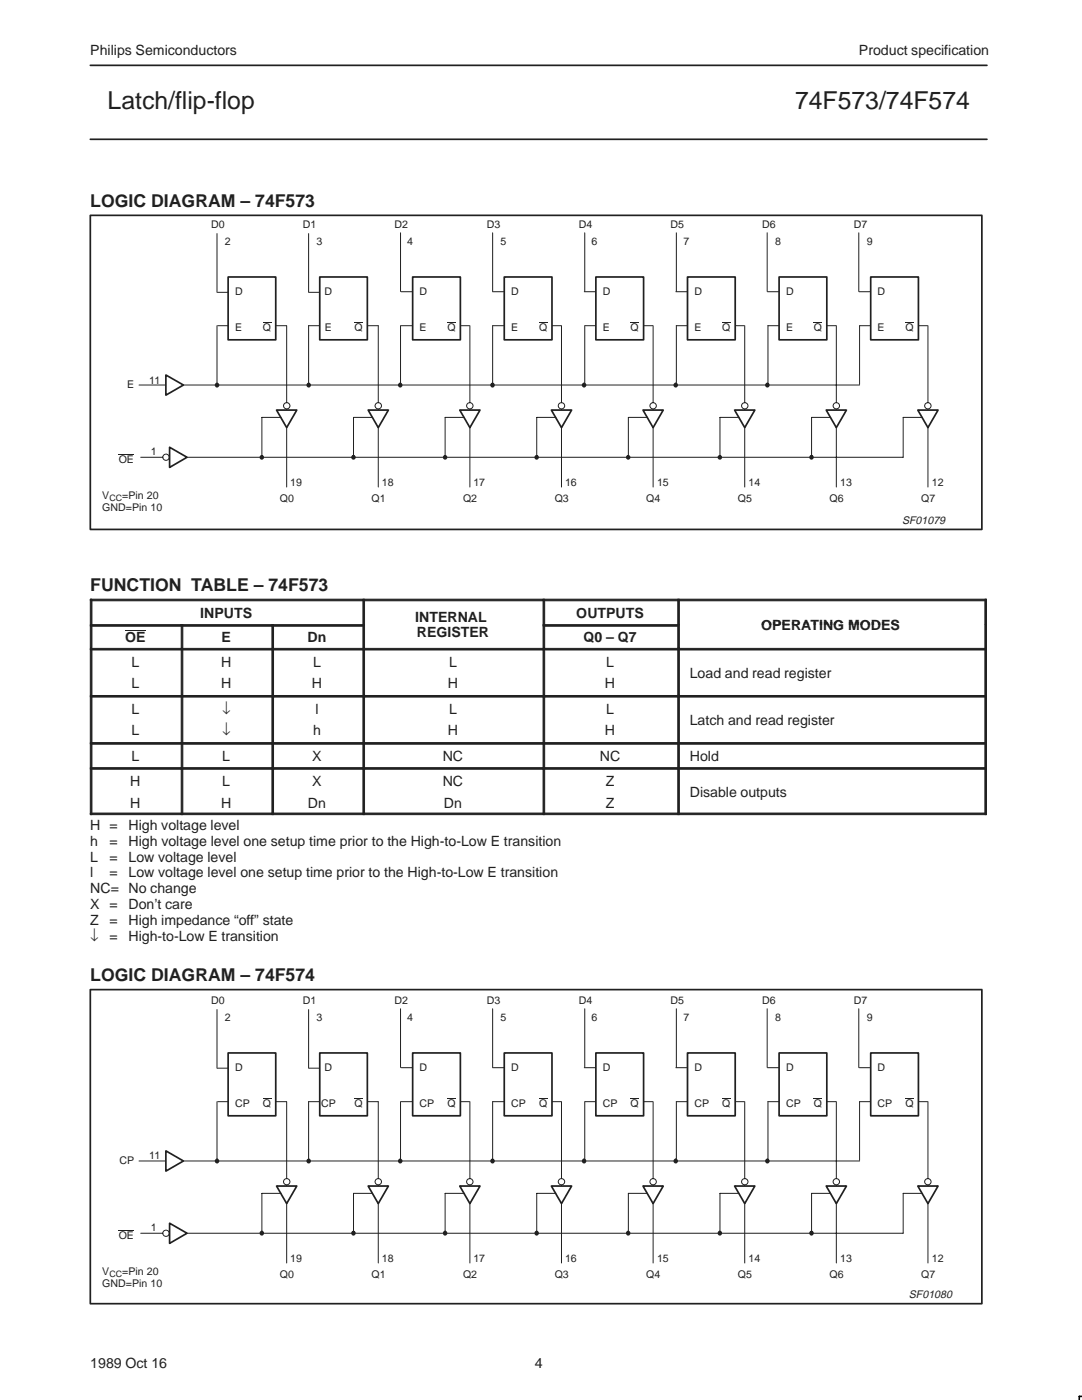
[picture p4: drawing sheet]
<svg xmlns="http://www.w3.org/2000/svg" width="216mm" height="279mm" viewBox="0 0 216 279" stroke-linecap="round" stroke-linejoin="round" font-family="sans-serif">
<path d="M18 13h178.9M18 27.8h178.9M18 43h177.9v62.7h-177.9z" fill="none" stroke="#231f20" stroke-width=".34"/>
<g fill="none" stroke="#231f20" stroke-width=".2">
<path d="M171.4 46.5v11.7M43.4 65h3.9M53.5 65h3.7M61.6 65h3.8M71.8 65h3.7M80 65h3.8M89.8 65h3.9M98.3 65h3.8M108.1 65h3.8M116.7 65h3.9M126.4 65h3.8M134.9 65h3.9"/>
<path d="M144.7 65h3.8M153.2 65h3.9M162.9 65h3.9M171.5 65h3.9M181.2 65h3.9M185.2 65v32.2"/>
</g>
<path d="M183.1 81.8h4.1l-2 3.5z" fill="#fff"/>
<path d="M183.1 81.8h4.1l-2 3.5z" fill="none" stroke="#231f20" stroke-width=".34"/>
<circle cx="185.2" cy="81" r=".63" fill="#fff"/>
<g fill="none" stroke="#231f20" stroke-width=".2">
<path d="M153.1 46.5v11.7M27.7 76.8h143.8M166.9 65v32.2M28.1 91.3h152.1M184 83.3h-3.8v8"/>
<circle cx="185.2" cy="81" r=".63"/>
</g>
<path d="M164.9 81.8h4l-2 3.5z" fill="#fff"/>
<path d="M164.9 81.8h4l-2 3.5z" fill="none" stroke="#231f20" stroke-width=".34"/>
<circle cx="166.9" cy="81" r=".63" fill="#fff"/>
<g fill="none" stroke="#231f20" stroke-width=".2">
<path d="M135 46.5v11.7M148.6 65v32.2M165.8 83.3h-3.9v8"/>
<circle cx="166.9" cy="81" r=".63"/>
</g>
<g fill="#231f20" stroke="#231f20" stroke-width=".34">
<circle cx="161.9" cy="91.3" r=".29"/>
<circle cx="153.1" cy="76.8" r=".29"/>
</g>
<path d="M146.6 81.8h4l-2 3.5z" fill="#fff"/>
<path d="M146.6 81.8h4l-2 3.5z" fill="none" stroke="#231f20" stroke-width=".34"/>
<circle cx="148.6" cy="81" r=".63" fill="#fff"/>
<g fill="none" stroke="#231f20" stroke-width=".2">
<path d="M116.7 46.5v11.7M130.3 65v32.2M147.5 83.3h-3.8v8"/>
<circle cx="148.6" cy="81" r=".63"/>
</g>
<g fill="#231f20" stroke="#231f20" stroke-width=".34">
<circle cx="143.6" cy="91.3" r=".29"/>
<circle cx="134.8" cy="76.8" r=".29"/>
</g>
<path d="M128.3 81.8h4l-2 3.5z" fill="#fff"/>
<path d="M128.3 81.8h4l-2 3.5z" fill="none" stroke="#231f20" stroke-width=".34"/>
<circle cx="130.3" cy="81" r=".63" fill="#fff"/>
<g fill="none" stroke="#231f20" stroke-width=".2">
<path d="M98.3 46.5v11.7M112 65v32.2M129.2 83.3h-3.8v8"/>
<circle cx="130.3" cy="81" r=".63"/>
</g>
<g fill="#231f20" stroke="#231f20" stroke-width=".34">
<circle cx="125.4" cy="91.3" r=".29"/>
<circle cx="116.6" cy="76.8" r=".29"/>
</g>
<path d="M110 81.8h4.1l-2.1 3.5z" fill="#fff"/>
<path d="M110 81.8h4.1l-2.1 3.5z" fill="none" stroke="#231f20" stroke-width=".34"/>
<circle cx="112" cy="81" r=".63" fill="#fff"/>
<g fill="none" stroke="#231f20" stroke-width=".2">
<path d="M79.9 46.5v11.7M93.8 65v32.2M110.9 83.3h-3.8v8"/>
<circle cx="112" cy="81" r=".63"/>
</g>
<g fill="#231f20" stroke="#231f20" stroke-width=".34">
<circle cx="107.1" cy="91.3" r=".29"/>
<circle cx="98.3" cy="76.8" r=".29"/>
</g>
<path d="M91.7 81.8h4.1l-2 3.5z" fill="#fff"/>
<path d="M91.7 81.8h4.1l-2 3.5z" fill="none" stroke="#231f20" stroke-width=".34"/>
<circle cx="93.8" cy="81" r=".63" fill="#fff"/>
<g fill="none" stroke="#231f20" stroke-width=".2">
<path d="M61.6 46.6v11.7M75.5 65v32.2M92.6 83.3h-3.8v8"/>
<circle cx="93.8" cy="81" r=".63"/>
</g>
<g fill="#231f20" stroke="#231f20" stroke-width=".34">
<circle cx="88.8" cy="91.3" r=".29"/>
<circle cx="79.8" cy="76.8" r=".31"/>
</g>
<path d="M73.5 81.8h4l-2 3.5z" fill="#fff"/>
<path d="M73.5 81.8h4l-2 3.5z" fill="none" stroke="#231f20" stroke-width=".34"/>
<circle cx="75.5" cy="81" r=".63" fill="#fff"/>
<g fill="none" stroke="#231f20" stroke-width=".2">
<path d="M43.3 46.6v11.7M57.2 65v32.2M74.4 83.3h-3.9v8"/>
<circle cx="75.5" cy="81" r=".63"/>
</g>
<g fill="#231f20" stroke="#231f20" stroke-width=".34">
<circle cx="70.5" cy="91.3" r=".29"/>
<circle cx="61.6" cy="76.8" r=".3"/>
</g>
<path d="M55.2 81.8h4l-2 3.5z" fill="#fff"/>
<path d="M55.2 81.8h4l-2 3.5z" fill="none" stroke="#231f20" stroke-width=".34"/>
<circle cx="57.2" cy="81" r=".63" fill="#fff"/>
<g fill="none" stroke="#231f20" stroke-width=".2">
<path d="M56.1 83.3h-3.8v8"/>
<circle cx="57.2" cy="81" r=".63"/>
</g>
<g fill="#231f20" stroke="#231f20" stroke-width=".34">
<circle cx="52.2" cy="91.3" r=".29"/>
<circle cx="43.3" cy="76.8" r=".3"/>
</g>
<path d="M33.1 74.8l3.5 2-3.5 2.1z" fill="#fff"/>
<path d="M33.1 74.8l3.5 2-3.5 2.1z" fill="none" stroke="#231f20" stroke-width=".34"/>
<path d="M32.5 91.2a.63 .63 0 0 1 1.2 0 .63 .63 0 0 1-1.2 0zM33.8 89.3l3.5 2-3.5 2z" fill-rule="evenodd" fill="#fff"/>
<g fill="none" stroke="#231f20" stroke-width=".2">
<path d="M43.4 58.3h3.8M61.7 58.3h3.8M80 58.2h3.8M98.3 58.2h3.8M116.6 58.2h3.8M134.9 58.2h3.8M153.1 58.2h3.9M171.4 58.2h3.8M23.7 90.7h3"/>
<circle cx="33.1" cy="91.2" r=".63"/>
</g>
<path d="M33.8 89.3l3.5 2-3.5 2z" fill="none" stroke="#231f20" stroke-width=".34"/>
<path d="M45.5 55.3h9.5v12.5h-9.5z" fill-rule="evenodd" fill="#fff"/>
<path d="M45.5 55.3h9.5v12.5h-9.5z" fill="none" stroke="#231f20" stroke-width=".34"/>
<path d="M52.5 64.3l1.6 .1z" fill-rule="evenodd" fill="#231f20"/>
<path d="M63.8 55.3h9.5v12.5h-9.5z" fill-rule="evenodd" fill="#fff"/>
<path d="M63.8 55.3h9.5v12.5h-9.5z" fill="none" stroke="#231f20" stroke-width=".34"/>
<path d="M70.7 64.3l1.7 .1z" fill-rule="evenodd" fill="#231f20"/>
<path d="M82.3 55.3h9.6v12.5h-9.6z" fill-rule="evenodd" fill="#fff"/>
<path d="M82.3 55.3h9.6v12.5h-9.6z" fill="none" stroke="#231f20" stroke-width=".34"/>
<path d="M89.3 64.3l1.6 .1z" fill-rule="evenodd" fill="#231f20"/>
<path d="M100.6 55.3h9.5v12.5h-9.5z" fill-rule="evenodd" fill="#fff"/>
<path d="M100.6 55.3h9.5v12.5h-9.5z" fill="none" stroke="#231f20" stroke-width=".34"/>
<path d="M107.6 64.3l1.6 .1z" fill-rule="evenodd" fill="#231f20"/>
<path d="M118.9 55.3h9.5v12.5h-9.5z" fill-rule="evenodd" fill="#fff"/>
<path d="M118.9 55.3h9.5v12.5h-9.5z" fill="none" stroke="#231f20" stroke-width=".34"/>
<path d="M125.8 64.3l1.7 .1z" fill-rule="evenodd" fill="#231f20"/>
<path d="M137.2 55.3h9.5v12.5h-9.5z" fill-rule="evenodd" fill="#fff"/>
<path d="M137.2 55.3h9.5v12.5h-9.5z" fill="none" stroke="#231f20" stroke-width=".34"/>
<path d="M144.1 64.3l1.7 .1z" fill-rule="evenodd" fill="#231f20"/>
<path d="M155.5 55.3h9.5v12.5h-9.5z" fill-rule="evenodd" fill="#fff"/>
<path d="M155.5 55.3h9.5v12.5h-9.5z" fill="none" stroke="#231f20" stroke-width=".34"/>
<path d="M162.4 64.3l1.6 .1z" fill-rule="evenodd" fill="#231f20"/>
<path d="M173.7 55.3h9.6v12.5h-9.6z" fill-rule="evenodd" fill="#fff"/>
<path d="M173.7 55.3h9.6v12.5h-9.6z" fill="none" stroke="#231f20" stroke-width=".34"/>
<path d="M180.7 64.3l1.6 .1z" fill-rule="evenodd" fill="#231f20"/>
<g fill="none" stroke="#231f20" stroke-width=".2">
<path d="M43.3 65v11.7M61.6 65v11.7M79.9 65v11.7M98.3 65v11.7M116.7 65v11.7M135 65v11.7M153.2 65v11.7M171.5 65v11.7M25 125.9h4M43.4 219.9h3.9M53.5 219.9h3.7M61.6 219.9h3.8"/>
<path d="M71.8 219.9h3.7M80 219.9h3.8M89.8 219.9h3.9M98.3 219.9h3.8M108.1 219.9h3.8M116.7 219.9h3.9M126.4 219.9h3.8M134.9 219.9h3.9M144.7 219.9h3.8M153.2 219.9h3.9M162.9 219.9h3.9M171.4 201.3v11.7"/>
<path d="M171.5 219.9h3.9M181.2 219.9h3.9M185.2 219.9v32.2"/>
</g>
<g fill="#231f20" stroke="#231f20" stroke-width=".2">
<path d="M18 119.6h.3v5h-.3z" fill-rule="evenodd"/>
<path d="M18 119.6h54.4v.3h-54.4z" fill-rule="evenodd"/>
<path d="M72.4 119.6h.3v5h-.3z" fill-rule="evenodd"/>
<path d="M72.4 119.6h35.9v.3h-35.9z" fill-rule="evenodd"/>
<path d="M108.4 119.6h.3v5h-.3z" fill-rule="evenodd"/>
<path d="M108.4 119.6h26.8v.3h-26.8z" fill-rule="evenodd"/>
<path d="M135.2 119.6h.4v5h-.4z" fill-rule="evenodd"/>
<path d="M196.5 119.6h.3v5h-.3z" fill-rule="evenodd"/>
<path d="M135.2 119.6h61.6v.3h-61.6z" fill-rule="evenodd"/>
<path d="M18 124.7h.3v4.7h-.3z" fill-rule="evenodd"/>
<path d="M18 124.7h18.1v.3h-18.1z" fill-rule="evenodd"/>
<path d="M36.2 124.7h.3v4.7h-.3z" fill-rule="evenodd"/>
<path d="M36.2 124.7h18v.3h-18z" fill-rule="evenodd"/>
<path d="M54.3 124.7h.3v4.7h-.3z" fill-rule="evenodd"/>
<path d="M54.3 124.7h18.1v.3h-18.1z" fill-rule="evenodd"/>
<path d="M72.4 124.7h.3v4.7h-.3z" fill-rule="evenodd"/>
<path d="M108.4 124.7h.3v4.7h-.3z" fill-rule="evenodd"/>
<path d="M108.4 124.7h26.8v.3h-26.8z" fill-rule="evenodd"/>
<path d="M135.2 124.7h.4v4.7h-.4z" fill-rule="evenodd"/>
<path d="M196.5 124.7h.3v4.7h-.3z" fill-rule="evenodd"/>
<path d="M18 129.4h.3v9.4h-.3z" fill-rule="evenodd"/>
<path d="M18 129.4h18.1v.3h-18.1z" fill-rule="evenodd"/>
<path d="M36.2 129.4h.3v9.4h-.3z" fill-rule="evenodd"/>
<path d="M36.2 129.4h18v.3h-18z" fill-rule="evenodd"/>
<path d="M54.3 129.4h.3v9.4h-.3z" fill-rule="evenodd"/>
<path d="M54.3 129.4h18.1v.3h-18.1z" fill-rule="evenodd"/>
<path d="M72.4 129.4h.3v9.4h-.3z" fill-rule="evenodd"/>
<path d="M72.4 129.4h35.9v.3h-35.9z" fill-rule="evenodd"/>
<path d="M108.4 129.4h.3v9.4h-.3z" fill-rule="evenodd"/>
<path d="M108.4 129.4h26.8v.3h-26.8z" fill-rule="evenodd"/>
<path d="M135.2 129.4h.4v9.4h-.4z" fill-rule="evenodd"/>
<path d="M196.5 129.4h.3v9.4h-.3z" fill-rule="evenodd"/>
<path d="M135.2 129.4h61.6v.3h-61.6z" fill-rule="evenodd"/>
<path d="M18 138.8h.3v9.4h-.3z" fill-rule="evenodd"/>
<path d="M18 138.8h18.1v.3h-18.1z" fill-rule="evenodd"/>
<path d="M36.2 138.8h.3v9.4h-.3z" fill-rule="evenodd"/>
<path d="M36.2 138.8h18v.3h-18z" fill-rule="evenodd"/>
<path d="M54.3 138.8h.3v9.4h-.3z" fill-rule="evenodd"/>
<path d="M54.3 138.8h18.1v.3h-18.1z" fill-rule="evenodd"/>
<path d="M72.4 138.8h.3v9.4h-.3z" fill-rule="evenodd"/>
<path d="M72.4 138.8h35.9v.3h-35.9z" fill-rule="evenodd"/>
<path d="M108.4 138.8h.3v9.4h-.3z" fill-rule="evenodd"/>
<path d="M108.4 138.8h26.8v.3h-26.8z" fill-rule="evenodd"/>
<path d="M135.2 138.8h.4v9.4h-.4z" fill-rule="evenodd"/>
<path d="M196.5 138.8h.3v9.4h-.3z" fill-rule="evenodd"/>
<path d="M135.2 138.8h61.6v.3h-61.6z" fill-rule="evenodd"/>
<path d="M18 148.2h.3v5h-.3z" fill-rule="evenodd"/>
<path d="M18 148.2h18.1v.3h-18.1z" fill-rule="evenodd"/>
<path d="M36.2 148.2h.3v5h-.3z" fill-rule="evenodd"/>
<path d="M36.2 148.2h18v.3h-18z" fill-rule="evenodd"/>
<path d="M54.3 148.2h.3v5h-.3z" fill-rule="evenodd"/>
<path d="M54.3 148.2h18.1v.3h-18.1z" fill-rule="evenodd"/>
<path d="M72.4 148.2h.3v5h-.3z" fill-rule="evenodd"/>
<path d="M72.4 148.2h35.9v.3h-35.9z" fill-rule="evenodd"/>
<path d="M108.4 148.2h.3v5h-.3z" fill-rule="evenodd"/>
<path d="M108.4 148.2h26.8v.3h-26.8z" fill-rule="evenodd"/>
<path d="M135.2 148.2h.4v5h-.4z" fill-rule="evenodd"/>
<path d="M196.5 148.2h.3v5h-.3z" fill-rule="evenodd"/>
<path d="M135.2 148.2h61.6v.3h-61.6z" fill-rule="evenodd"/>
<path d="M18 153.2h.3v9.4h-.3z" fill-rule="evenodd"/>
<path d="M18 153.2h18.1v.3h-18.1z" fill-rule="evenodd"/>
<path d="M18 162.3h18.1v.3h-18.1z" fill-rule="evenodd"/>
<path d="M36.2 153.2h.3v9.4h-.3z" fill-rule="evenodd"/>
<path d="M36.2 153.2h18v.3h-18z" fill-rule="evenodd"/>
<path d="M36.2 162.3h18v.3h-18z" fill-rule="evenodd"/>
<path d="M54.3 153.2h.3v9.4h-.3z" fill-rule="evenodd"/>
<path d="M54.3 153.2h18.1v.3h-18.1z" fill-rule="evenodd"/>
<path d="M54.3 162.3h18.1v.3h-18.1z" fill-rule="evenodd"/>
<path d="M72.4 153.2h.3v9.4h-.3z" fill-rule="evenodd"/>
<path d="M72.4 153.2h35.9v.3h-35.9z" fill-rule="evenodd"/>
<path d="M72.4 162.3h35.9v.3h-35.9z" fill-rule="evenodd"/>
<path d="M108.4 153.2h.3v9.4h-.3z" fill-rule="evenodd"/>
<path d="M108.4 153.2h26.8v.3h-26.8z" fill-rule="evenodd"/>
<path d="M108.4 162.3h26.8v.3h-26.8z" fill-rule="evenodd"/>
<path d="M135.2 153.2h.4v9.4h-.4z" fill-rule="evenodd"/>
<path d="M196.5 153.2h.3v9.4h-.3z" fill-rule="evenodd"/>
<path d="M135.2 153.2h61.6v.3h-61.6z" fill-rule="evenodd"/>
<path d="M135.2 162.3h61.6v.3h-61.6z" fill-rule="evenodd"/>
</g>
<path d="M18 197.5h177.9v62.7h-177.9z" fill="none" stroke="#231f20" stroke-width=".34"/>
<path d="M183.1 236.7h4.1l-2 3.5z" fill="#fff"/>
<path d="M183.1 236.7h4.1l-2 3.5z" fill="none" stroke="#231f20" stroke-width=".34"/>
<circle cx="185.2" cy="235.8" r=".63" fill="#fff"/>
<g fill="none" stroke="#231f20" stroke-width=".2">
<path d="M153.1 201.3v11.7M166.9 219.9v32.2M27.7 231.7h143.8M184 238.2h-3.8v7.9M28.1 246.1h152.1"/>
<circle cx="185.2" cy="235.8" r=".63"/>
</g>
<path d="M164.9 236.7h4l-2 3.5z" fill="#fff"/>
<path d="M164.9 236.7h4l-2 3.5z" fill="none" stroke="#231f20" stroke-width=".34"/>
<circle cx="166.9" cy="235.8" r=".63" fill="#fff"/>
<g fill="none" stroke="#231f20" stroke-width=".2">
<path d="M135 201.3v11.7M148.6 219.9v32.2M165.8 238.2h-3.9v7.9"/>
<circle cx="166.9" cy="235.8" r=".63"/>
</g>
<g fill="#231f20" stroke="#231f20" stroke-width=".34">
<circle cx="161.9" cy="246.1" r=".29"/>
<circle cx="153.1" cy="231.7" r=".29"/>
</g>
<path d="M146.6 236.7h4l-2 3.5z" fill="#fff"/>
<path d="M146.6 236.7h4l-2 3.5z" fill="none" stroke="#231f20" stroke-width=".34"/>
<circle cx="148.6" cy="235.8" r=".63" fill="#fff"/>
<g fill="none" stroke="#231f20" stroke-width=".2">
<path d="M116.7 201.3v11.7M130.3 219.9v32.2M147.5 238.2h-3.8v7.9"/>
<circle cx="148.6" cy="235.8" r=".63"/>
</g>
<g fill="#231f20" stroke="#231f20" stroke-width=".34">
<circle cx="143.7" cy="246.1" r=".29"/>
<circle cx="134.8" cy="231.7" r=".29"/>
</g>
<path d="M128.3 236.7h4l-2 3.5z" fill="#fff"/>
<path d="M128.3 236.7h4l-2 3.5z" fill="none" stroke="#231f20" stroke-width=".34"/>
<circle cx="130.3" cy="235.8" r=".63" fill="#fff"/>
<g fill="none" stroke="#231f20" stroke-width=".2">
<path d="M98.3 201.3v11.7M112 219.9v32.2M129.2 238.2h-3.8v7.9"/>
<circle cx="130.3" cy="235.8" r=".63"/>
</g>
<g fill="#231f20" stroke="#231f20" stroke-width=".34">
<circle cx="125.4" cy="246.1" r=".29"/>
<circle cx="116.6" cy="231.7" r=".29"/>
</g>
<path d="M110 236.7h4.1l-2.1 3.5z" fill="#fff"/>
<path d="M110 236.7h4.1l-2.1 3.5z" fill="none" stroke="#231f20" stroke-width=".34"/>
<circle cx="112" cy="235.8" r=".63" fill="#fff"/>
<g fill="none" stroke="#231f20" stroke-width=".2">
<path d="M79.9 201.3v11.7M93.8 219.9v32.2M110.9 238.2h-3.8v7.9"/>
<circle cx="112" cy="235.8" r=".63"/>
</g>
<g fill="#231f20" stroke="#231f20" stroke-width=".34">
<circle cx="107.1" cy="246.1" r=".29"/>
<circle cx="98.3" cy="231.7" r=".29"/>
</g>
<path d="M91.7 236.7h4.1l-2 3.5z" fill="#fff"/>
<path d="M91.7 236.7h4.1l-2 3.5z" fill="none" stroke="#231f20" stroke-width=".34"/>
<circle cx="93.8" cy="235.8" r=".63" fill="#fff"/>
<g fill="none" stroke="#231f20" stroke-width=".2">
<path d="M61.6 201.5v11.7M75.5 219.9v32.2M92.6 238.2h-3.8v7.9"/>
<circle cx="93.8" cy="235.8" r=".63"/>
</g>
<g fill="#231f20" stroke="#231f20" stroke-width=".34">
<circle cx="88.8" cy="246.1" r=".29"/>
<circle cx="79.8" cy="231.7" r=".31"/>
</g>
<path d="M73.5 236.7h4l-2 3.5z" fill="#fff"/>
<path d="M73.5 236.7h4l-2 3.5z" fill="none" stroke="#231f20" stroke-width=".34"/>
<circle cx="75.5" cy="235.8" r=".63" fill="#fff"/>
<g fill="none" stroke="#231f20" stroke-width=".2">
<path d="M43.3 201.5v11.7M57.2 219.9v32.2M74.4 238.2h-3.9v7.9"/>
<circle cx="75.5" cy="235.8" r=".63"/>
</g>
<g fill="#231f20" stroke="#231f20" stroke-width=".34">
<circle cx="70.5" cy="246.1" r=".29"/>
<circle cx="61.6" cy="231.7" r=".3"/>
</g>
<path d="M55.2 236.7h4l-2 3.5z" fill="#fff"/>
<path d="M55.2 236.7h4l-2 3.5z" fill="none" stroke="#231f20" stroke-width=".34"/>
<circle cx="57.2" cy="235.8" r=".63" fill="#fff"/>
<g fill="none" stroke="#231f20" stroke-width=".2">
<path d="M56.1 238.2h-3.8v7.9"/>
<circle cx="57.2" cy="235.8" r=".63"/>
</g>
<g fill="#231f20" stroke="#231f20" stroke-width=".34">
<circle cx="52.3" cy="246.1" r=".29"/>
<circle cx="43.3" cy="231.7" r=".3"/>
</g>
<path d="M33.1 229.7l3.5 2-3.5 2z" fill="#fff"/>
<path d="M33.1 229.7l3.5 2-3.5 2z" fill="none" stroke="#231f20" stroke-width=".34"/>
<path d="M32.5 246.1a.63 .63 0 0 1 1.2 0 .63 .63 0 0 1-1.2 0zM33.8 244.1l3.5 2-3.5 2z" fill-rule="evenodd" fill="#fff"/>
<g fill="none" stroke="#231f20" stroke-width=".2">
<path d="M43.4 213.2h3.8M61.7 213.2h3.8M80 213.1h3.8M98.3 213.1h3.8M116.6 213.1h3.8M134.9 213.1h3.8M153.1 213.1h3.9M171.4 213.1h3.8M23.7 245.5h3"/>
<circle cx="33.1" cy="246.1" r=".63"/>
</g>
<path d="M33.8 244.1l3.5 2-3.5 2z" fill="none" stroke="#231f20" stroke-width=".34"/>
<path d="M45.5 210.1h9.5v12.6h-9.5z" fill-rule="evenodd" fill="#fff"/>
<path d="M45.5 210.1h9.5v12.6h-9.5z" fill="none" stroke="#231f20" stroke-width=".34"/>
<path d="M52.5 219.2h1.6z" fill-rule="evenodd" fill="#231f20"/>
<path d="M63.8 210.1h9.5v12.6h-9.5z" fill-rule="evenodd" fill="#fff"/>
<path d="M63.8 210.1h9.5v12.6h-9.5z" fill="none" stroke="#231f20" stroke-width=".34"/>
<path d="M70.7 219.2h1.7z" fill-rule="evenodd" fill="#231f20"/>
<path d="M82.3 210.1h9.6v12.6h-9.6z" fill-rule="evenodd" fill="#fff"/>
<path d="M82.3 210.1h9.6v12.6h-9.6z" fill="none" stroke="#231f20" stroke-width=".34"/>
<path d="M89.3 219.2h1.6z" fill-rule="evenodd" fill="#231f20"/>
<path d="M100.6 210.1h9.5v12.6h-9.5z" fill-rule="evenodd" fill="#fff"/>
<path d="M100.6 210.1h9.5v12.6h-9.5z" fill="none" stroke="#231f20" stroke-width=".34"/>
<path d="M107.6 219.2h1.6z" fill-rule="evenodd" fill="#231f20"/>
<path d="M118.9 210.1h9.5v12.6h-9.5z" fill-rule="evenodd" fill="#fff"/>
<path d="M118.9 210.1h9.5v12.6h-9.5z" fill="none" stroke="#231f20" stroke-width=".34"/>
<path d="M125.8 219.2h1.7z" fill-rule="evenodd" fill="#231f20"/>
<path d="M137.2 210.1h9.5v12.6h-9.5z" fill-rule="evenodd" fill="#fff"/>
<path d="M137.2 210.1h9.5v12.6h-9.5z" fill="none" stroke="#231f20" stroke-width=".34"/>
<path d="M144.1 219.2h1.7z" fill-rule="evenodd" fill="#231f20"/>
<path d="M155.5 210.1h9.5v12.6h-9.5z" fill-rule="evenodd" fill="#fff"/>
<path d="M155.5 210.1h9.5v12.6h-9.5z" fill="none" stroke="#231f20" stroke-width=".34"/>
<path d="M162.4 219.2h1.6z" fill-rule="evenodd" fill="#231f20"/>
<path d="M173.7 210.1h9.6v12.6h-9.6z" fill-rule="evenodd" fill="#fff"/>
<path d="M173.7 210.1h9.6v12.6h-9.6z" fill="none" stroke="#231f20" stroke-width=".34"/>
<path d="M180.7 219.2h1.6z" fill-rule="evenodd" fill="#231f20"/>
<path d="M43.3 219.9v11.7M61.6 219.9v11.7M79.9 219.9v11.7M98.3 219.9v11.7M116.7 219.9v11.7M135 219.9v11.7M153.2 219.9v11.7M171.5 219.9v11.7" fill="none" stroke="#231f20" stroke-width=".2"/>
<path d="M215.9 278.7h-.5v.7" fill="none" stroke="#000" stroke-width=".32"/>
<g font-size="4.9" fill="#231f20">
<text x="21.5" y="21.8">Latch/flip-flop</text>
<text x="158.7" y="21.8">74F573/74F574</text>
</g>
<g font-size="3.5" fill="#231f20">
<text x="18" y="41.2">LOGIC DIAGRAM – 74F573</text>
<text x="18" y="117.9">FUNCTION TABLE – 74F573</text>
<text x="18" y="195.8">LOGIC DIAGRAM – 74F574</text>
</g>
<g font-size="2.8" fill="#231f20">
<text x="18" y="10.9">Philips Semiconductors</text>
<text x="171.4" y="10.9">Product specification</text>
<text x="40" y="123.3">INPUTS</text>
<text x="82.9" y="124.1">INTERNAL</text>
<text x="115" y="123.3">OUTPUTS</text>
<text x="151.9" y="125.8">OPERATING MODES</text>
<text x="25" y="128.1">OE</text>
<text x="44.2" y="128.1">E</text>
<text x="61.4" y="128.1">Dn</text>
<text x="83.2" y="127.2">REGISTER</text>
<text x="116.4" y="128.1">Q0 – Q7</text>
<text x="26.2" y="133.1">L</text>
<text x="26.2" y="137.4">L</text>
<text x="44.1" y="133.1">H</text>
<text x="44.1" y="137.4">H</text>
<text x="62.2" y="137.4">H</text>
<text x="62.5" y="133.1">L</text>
<text x="89.4" y="137.4">H</text>
<text x="89.6" y="133.1">L</text>
<text x="120.7" y="137.4">H</text>
<text x="121" y="133.1">L</text>
<text x="137.6" y="135.3">Load and read register</text>
<text x="26.2" y="142.5">L</text>
<text x="44.3" y="142.5">↓</text>
<text x="62.9" y="142.5">l</text>
<text x="89.6" y="142.5">L</text>
<text x="121" y="142.5">L</text>
<text x="26.2" y="146.8">L</text>
<text x="44.3" y="146.8">↓</text>
<text x="62.5" y="146.8">h</text>
<text x="89.4" y="146.8">H</text>
<text x="120.7" y="146.8">H</text>
<text x="137.6" y="144.7">Latch and read register</text>
<text x="26.2" y="151.9">L</text>
<text x="44.4" y="151.9">L</text>
<text x="62.3" y="151.9">X</text>
<text x="88.3" y="151.9">NC</text>
<text x="119.7" y="151.9">NC</text>
<text x="137.6" y="151.9">Hold</text>
<text x="26" y="156.9">H</text>
<text x="26" y="161.2">H</text>
<text x="44.1" y="161.2">H</text>
<text x="44.4" y="156.9">L</text>
<text x="61.4" y="161.2">Dn</text>
<text x="62.3" y="156.9">X</text>
<text x="88.3" y="156.9">NC</text>
<text x="88.6" y="161.2">Dn</text>
<text x="120.9" y="156.9">Z</text>
<text x="120.9" y="161.2">Z</text>
<text x="137.6" y="159.1">Disable outputs</text>
<text x="18" y="165.6">H =</text>
<text x="25.6" y="165.6">High voltage level</text>
<text x="18" y="168.7">h</text>
<text x="18" y="171.9">L</text>
<text x="21.8" y="168.7">=</text>
<text x="21.8" y="171.9">=</text>
<text x="25.6" y="168.7">High voltage level one setup time prior to the High-to-Low E transition</text>
<text x="25.6" y="171.9">Low voltage level</text>
<text x="18" y="175.1">l</text>
<text x="18" y="178.3">NC= No change</text>
<text x="21.8" y="175.1">=</text>
<text x="25.6" y="175.1">Low voltage level one setup time prior to the High-to-Low E transition</text>
<text x="18" y="181.5">X =</text>
<text x="18" y="184.7">Z</text>
<text x="21.8" y="184.7">=</text>
<text x="25.6" y="181.5">Don’t care</text>
<text x="25.6" y="184.7">High impedance “off” state</text>
<text x="18" y="187.8">↓</text>
<text x="21.8" y="187.8">=</text>
<text x="25.6" y="187.8">High-to-Low E transition</text>
<text x="18" y="273">1989 Oct 16</text>
<text x="106.7" y="273">4</text>
</g>
<g font-size="2.2" fill="#231f20">
<text x="180" y="104.6">SF01079</text>
<text x="181.4" y="259.1">SF01080</text>
</g>
<g font-size="2.1" fill="#231f20">
<text x="42.1" y="45.5">D0</text>
<text x="60.4" y="45.5">D1</text>
<text x="78.7" y="45.5">D2</text>
<text x="97.1" y="45.5">D3</text>
<text x="115.5" y="45.5">D4</text>
<text x="133.8" y="45.5">D5</text>
<text x="152.1" y="45.5">D6</text>
<text x="170.4" y="45.5">D7</text>
<text x="44.9" y="48.9">2</text>
<text x="63.1" y="48.9">3</text>
<text x="81.2" y="48.9">4</text>
<text x="99.9" y="48.9">5</text>
<text x="118.1" y="48.9">6</text>
<text x="136.4" y="48.9">7</text>
<text x="154.7" y="48.9">8</text>
<text x="173" y="48.9">9</text>
<text x="46.9" y="58.9">D</text>
<text x="64.8" y="58.9">D</text>
<text x="83.7" y="58.9">D</text>
<text x="102" y="58.9">D</text>
<text x="120.3" y="58.9">D</text>
<text x="138.6" y="58.9">D</text>
<text x="156.8" y="58.9">D</text>
<text x="175.1" y="58.9">D</text>
<text x="46.9" y="66">E</text>
<text x="52.5" y="66">Q</text>
<text x="64.8" y="66">E</text>
<text x="70.7" y="66">Q</text>
<text x="83.7" y="66">E</text>
<text x="89.3" y="66">Q</text>
<text x="102" y="66">E</text>
<text x="107.6" y="66">Q</text>
<text x="120.3" y="66">E</text>
<text x="125.8" y="66">Q</text>
<text x="138.6" y="66">E</text>
<text x="144.1" y="66">Q</text>
<text x="156.8" y="66">E</text>
<text x="162.4" y="66">Q</text>
<text x="175.1" y="66">E</text>
<text x="180.7" y="66">Q</text>
<text x="25.4" y="77.4">E</text>
<text x="29.8" y="76.5">11</text>
<text x="23.7" y="92.4">OE</text>
<text x="30.1" y="90.9">1</text>
<text x="20.4" y="99.6">V</text>
<text x="20.4" y="101.9">GND=Pin 10</text>
<text x="24.4" y="99.6">=Pin 20</text>
<text x="55.8" y="100.2">Q0</text>
<text x="57.9" y="97">19</text>
<text x="74.1" y="100.2">Q1</text>
<text x="76.2" y="97">18</text>
<text x="92.4" y="100.2">Q2</text>
<text x="94.5" y="97">17</text>
<text x="110.7" y="100.2">Q3</text>
<text x="112.7" y="97">16</text>
<text x="129" y="100.2">Q4</text>
<text x="131.1" y="97">15</text>
<text x="147.2" y="100.2">Q5</text>
<text x="149.4" y="97">14</text>
<text x="165.5" y="100.2">Q6</text>
<text x="167.7" y="97">13</text>
<text x="183.8" y="100.2">Q7</text>
<text x="185.9" y="97">12</text>
<text x="42.1" y="200.4">D0</text>
<text x="44.9" y="203.7">2</text>
<text x="60.4" y="200.4">D1</text>
<text x="63.1" y="203.7">3</text>
<text x="78.7" y="200.4">D2</text>
<text x="81.2" y="203.7">4</text>
<text x="97.1" y="200.4">D3</text>
<text x="99.9" y="203.7">5</text>
<text x="115.5" y="200.4">D4</text>
<text x="118.1" y="203.7">6</text>
<text x="133.8" y="200.4">D5</text>
<text x="136.4" y="203.7">7</text>
<text x="152.1" y="200.4">D6</text>
<text x="154.7" y="203.7">8</text>
<text x="170.4" y="200.4">D7</text>
<text x="173" y="203.7">9</text>
<text x="46.9" y="213.8">D</text>
<text x="64.8" y="213.8">D</text>
<text x="83.7" y="213.8">D</text>
<text x="102" y="213.8">D</text>
<text x="120.3" y="213.8">D</text>
<text x="138.6" y="213.8">D</text>
<text x="156.8" y="213.8">D</text>
<text x="175.1" y="213.8">D</text>
<text x="46.9" y="220.9">CP</text>
<text x="52.5" y="220.9">Q</text>
<text x="64.1" y="220.9">CP</text>
<text x="70.7" y="220.9">Q</text>
<text x="83.7" y="220.9">CP</text>
<text x="89.3" y="220.9">Q</text>
<text x="102" y="220.9">CP</text>
<text x="107.6" y="220.9">Q</text>
<text x="120.3" y="220.9">CP</text>
<text x="125.8" y="220.9">Q</text>
<text x="138.6" y="220.9">CP</text>
<text x="144.1" y="220.9">Q</text>
<text x="156.8" y="220.9">CP</text>
<text x="162.4" y="220.9">Q</text>
<text x="175.1" y="220.9">CP</text>
<text x="180.7" y="220.9">Q</text>
<text x="23.8" y="232.3">CP</text>
<text x="29.8" y="231.4">11</text>
<text x="30.1" y="245.7">1</text>
<text x="23.7" y="247.2">OE</text>
<text x="57.9" y="251.8">19</text>
<text x="76.2" y="251.8">18</text>
<text x="94.5" y="251.8">17</text>
<text x="112.7" y="251.8">16</text>
<text x="131.1" y="251.8">15</text>
<text x="149.4" y="251.8">14</text>
<text x="167.7" y="251.8">13</text>
<text x="185.9" y="251.8">12</text>
<text x="20.4" y="254.4">V</text>
<text x="20.4" y="256.8">GND=Pin 10</text>
<text x="24.4" y="254.4">=Pin 20</text>
<text x="55.8" y="255">Q0</text>
<text x="74.1" y="255">Q1</text>
<text x="92.4" y="255">Q2</text>
<text x="110.7" y="255">Q3</text>
<text x="129" y="255">Q4</text>
<text x="147.2" y="255">Q5</text>
<text x="165.5" y="255">Q6</text>
<text x="183.8" y="255">Q7</text>
</g>
<g font-size="1.8" fill="#231f20">
<text x="21.8" y="100">CC</text>
<text x="21.8" y="254.9">CC</text>
</g>
</svg>
